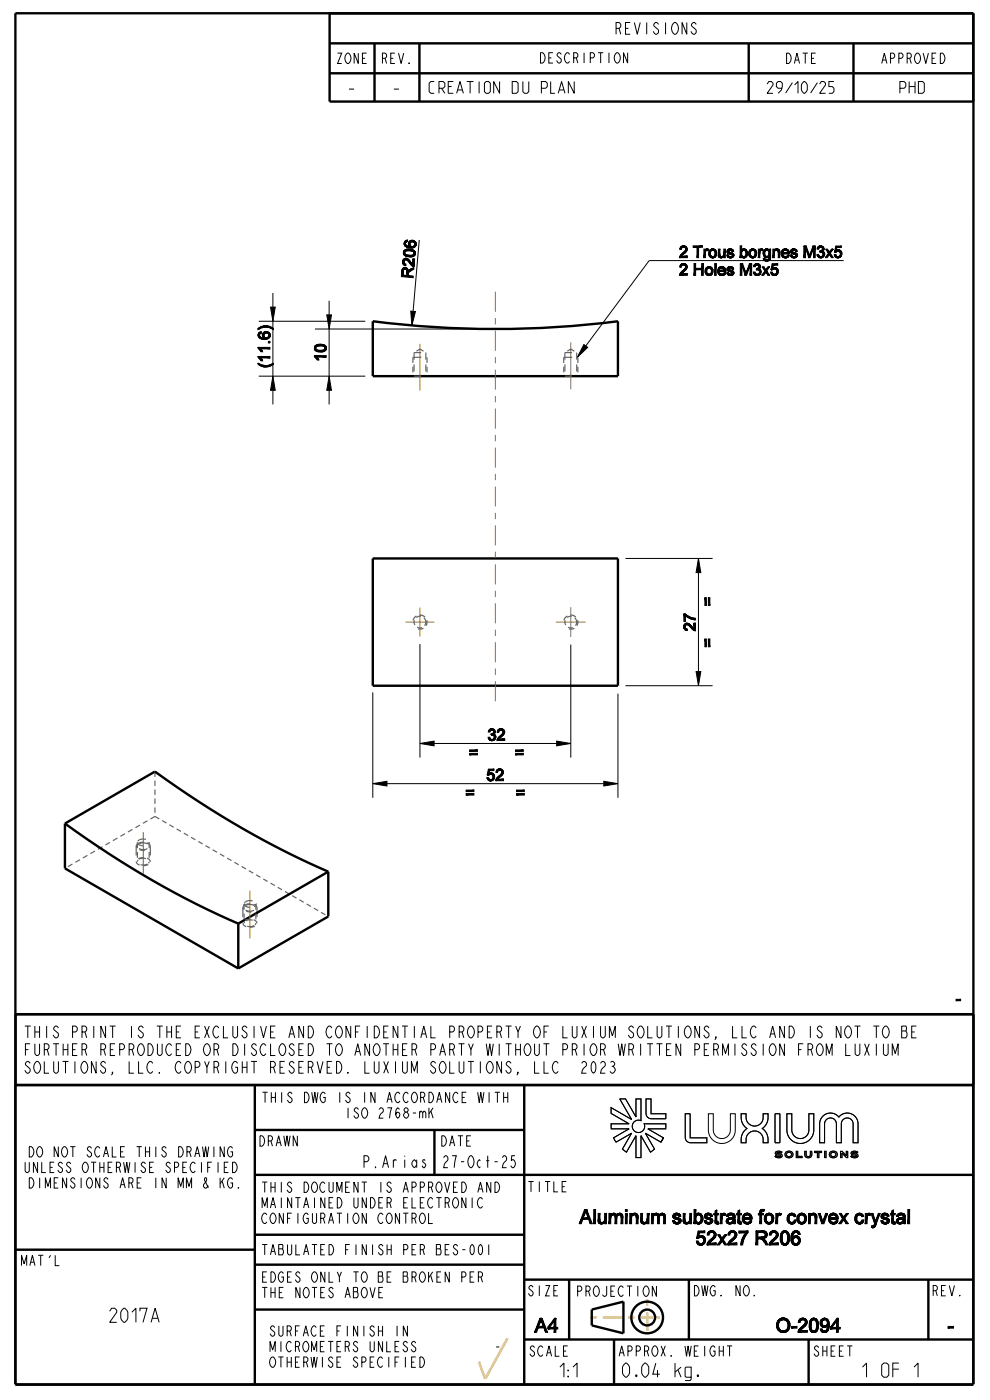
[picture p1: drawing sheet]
<svg xmlns="http://www.w3.org/2000/svg" width="210mm" height="297mm" viewBox="0 0 210 297" stroke-linecap="round" stroke-linejoin="round" font-family="sans-serif">
<path d="M125.2 279.5h15.7M137.3 275.7v7.6" fill="none" stroke="#fc3" stroke-width=".51" stroke-dasharray="1.3 1.3 4 1.3" stroke-linecap="butt"/>
<g fill="none" stroke="#000" stroke-width=".51">
<path d="M69.9 2.8h136.5v18.7h-136.5zM69.9 9.2h136.5M69.9 15.5h136.5M79.4 9.2v12.3M89 9.2v12.3M158.8 9.2v12.3M181 9.2v12.3M79.1 68.2a206 206 0 0 0 52 0v11.6h-52zM79.1 118.5h52v27h-52zM13.8 174.7l19.1-11a193.8 193.8 0 0 0 36.7 21.2M13.8 174.7a193.8 193.8 0 0 0 36.7 21.2M13.8 174.7v9.5l36.7 21.2"/>
<path d="M50.5 195.9v9.5M69.6 184.9l-19.1 11M69.6 184.9v9.5l-19.1 11M3.3 215.2h203.2v15h-203.2zM3.3 230.2h203.2v63.5h-203.2zM54.1 239.7h57.1M54.1 230.2v63.5M92.2 239.7v9.5M111.2 230.2v63.5M54.1 249.2h152.4M3.3 265.1h50.8M54.1 277.8h57.1"/>
<path d="M54.1 268.3h57.1M54.1 261.9h57.1M111.2 271.5h95.3M120.7 271.5v12.7M125.5 277.8l6.7-1.7v6.8l-6.7-1.7zM146.1 271.5v12.7M196.9 271.5v12.7M111.2 284.2h95.3M130.3 284.2v9.5M171.5 284.2v9.5"/>
<circle cx="137.3" cy="279.5" r="3.4"/>
<circle cx="137.3" cy="279.5" r="1.68"/>
</g>
<g fill="none" stroke="#000" stroke-width=".21">
<path d="M88.9 50.9l-1.3 15.1M179 55.3h-41.3l-13.4 18.1M54.9 79.8h22.6M54.9 68.2h22.6M57.4 65.2h1l-.5 3zM57.9 79.8l.5 3h-1zM57.9 62.2v3M57.9 68.2v11.6M66.8 69.8h36.7M69.3 66.8h1l-.5 3zM69.8 79.8l.5 3h-1zM69.8 63.8v3"/>
<path d="M69.8 69.8v10M87.1 66l1 .1-.7 2.9zM123.9 73.1l.8 .6-2.2 2.1zM57.9 82.8v3M69.8 82.8v3M132.7 118.5h18.5M148.2 118.5l.5 3h-1zM89.1 136.6v24.1M121.1 136.7v24M148.2 121.5v21M149.5 126.8l.3 1.6h-.3zM149.5 126.8h.3v1.6z"/>
<path d="M150.3 126.8l.3 1.6h-.3zM150.3 126.8h.3v1.6zM79.1 146.9v22.3M89.1 157.7l3-.5v1zM92.1 157.7h26M109.3 159.1h1.7l-1.7 .3zM109.3 159.4l1.7-.3v.3zM109.3 159.8h1.7l-1.7 .3zM118.1 157.2l3 .5-3 .5zM131.1 147.2v22M132.7 145.5h18.5M147.7 142.5h1l-.5 3z"/>
<path d="M79.1 166.2l3-.5v1zM82.1 166.2h46M109.3 160.1l1.7-.3v.3zM109.6 167.6h1.6l-1.6 .3zM109.6 167.9l1.6-.3v.3zM109.6 168.4h1.6l-1.6 .3zM109.6 168.7l1.6-.3v.3zM128.1 165.7l3 .5-3 .5zM157.4 217.7v2.5h1M160.4 218.1l-.4-.4a1.33 1.33 0 0 0-.9 1.2 1.33 1.33 0 0 0 .9 1.3l.4-.4M118.4 225.6l-.4-.4a1.33 1.33 0 0 0-.9 1.2 1.33 1.33 0 0 0 .9 1.3l.4-.4M127.4 222.7h.6l.4-.4v-.5l-.4-.4h-.6v2.5"/>
<path d="M128 222.7l.4 1.2M131.5 233.1h1.2l2.2 3.9v-3.9h1.1v4.6a1.32 1.32 0 0 0-1.9 1.1 1.32 1.32 0 0 0 1.5 1.5 1.32 1.32 0 0 0 1-1.9h4.6v1.1h-3.8l3.3 1.9-.5 .9-3.3-1.9 1.9 3.4-.8 .6-2-3.5v4.7h-1.1v-4.7l-2 3.5-.9-.6 2-3.4-3.3 1.9-.6-.9 3.3-1.9h-3.7l-.1-1.1h3.8l-3.8-2.2v-1.2l4.4 2.5zM137 233.1h1.1v3.2h3.1v1h-3.1l-.7-.3-.4-.7zM145.4 236.3h1v5.1h3.5v1h-3.4a1.15 1.15 0 0 1-1.1-1.1zM150.3 236.3h1v3.4a1.81 1.81 0 0 0 1.8 1.8 1.81 1.81 0 0 0 1.8-1.8v-3.4h1.1v3.4a2.85 2.85 0 0 1-2.9 2.9 2.85 2.85 0 0 1-2.8-2.9zM157.2 236.3h1.1v.8a1.81 1.81 0 0 0 1.8 1.8 1.81 1.81 0 0 0 1.8-1.8v-.8h1v.8a2.82 2.82 0 0 1-1.2 2.3 2.82 2.82 0 0 1 1.2 2.3v.7h-1v-.7a1.81 1.81 0 0 0-1.8-1.8 1.81 1.81 0 0 0-1.8 1.8v.7h-1.1v-.7a2.83 2.83 0 0 1 1.2-2.3 2.83 2.83 0 0 1-1.2-2.3zM164.4 236.3h1v6.1h-1zM166.9 236.3h1.1v3.4a1.81 1.81 0 0 0 1.8 1.8 1.81 1.81 0 0 0 1.8-1.8v-3.4h1v3.4a2.85 2.85 0 0 1-2.8 2.9 2.85 2.85 0 0 1-2.9-2.9zM174.5 236.8a2.28 2.28 0 0 1 3.4 .2 2.29 2.29 0 0 1 2.6-.7 2.29 2.29 0 0 1 1.5 2.1v4h-1v-4a1.25 1.25 0 0 0-1.3-1.2 1.25 1.25 0 0 0-1.2 1.2v4h-1.1v-4a1.25 1.25 0 0 0-1.2-1.2 1.25 1.25 0 0 0-1.3 1.2v4h-1v-4.3l.2-.7zM189.3 223.9v-2.5l.6 2.1 .6-2.1v2.5M105 250.8a1.1 1.1 0 0 1 1 .6 1.1 1.1 0 0 1-.2 1.2l-.4 .4h-.4zM140.7 241.4l-.5 .9z"/>
<path d="M164.5 244.4l.7-.2 .7 .2-.2 .2-.5-.1-.4 .1 1 .3v.5l-.6 .2-.8-.2 .2-.3 .5 .3 .5-.2-1-.3zM168.9 244.2h.3v1.1h1v.3h-1.3zM170.7 244.2h.3v.9l.5 .3 .4-.3v-.9h.3l-.1 1.2-.6 .2-.6-.2-.2-.3zM172.8 244.2h1.5v.3h-.6v1.1h-.3v-1.1h-.6zM174.9 244.2h.3v1.4h-.3zM178.3 244.2h.3l.9 1v-1h.3v1.4h-.3l-.9-1v1h-.3zM180.6 244.4l.6-.2 .7 .2-.1 .2-.6-.1-.4 .1 1.1 .3v.5l-.6 .2-.8-.2 .2-.3 .5 .3 .5-.2-1.1-.3z"/>
<circle cx="167.3" cy="244.9" r=".8"/>
<circle cx="167.4" cy="244.9" r=".5"/>
<circle cx="176.7" cy="244.9" r=".8"/>
<circle cx="176.8" cy="244.9" r=".5"/>
</g>
<g fill="#000">
<path d="M57.4 65.2h1l-.5 3zM57.9 79.8l.5 3h-1zM69.8 79.8l.5 3h-1zM69.3 66.8h1l-.5 3zM87.1 66l1 .1-.7 2.9zM123.9 73.1l.8 .6-2.2 2.1zM148.2 118.5l.5 3h-1zM149.5 126.8l.3 1.6h-.3zM149.5 126.8h.3v1.6zM150.3 126.8l.3 1.6h-.3zM150.3 126.8h.3v1.6zM89.1 157.7l3-.5v1z"/>
<path d="M109.3 159.4l1.7-.3v.3zM109.3 159.1h1.7l-1.7 .3zM109.3 159.8h1.7l-1.7 .3zM118.1 157.2l3 .5-3 .5zM147.7 142.5h1l-.5 3zM79.1 166.2l3-.5v1zM109.3 160.1l1.7-.3v.3zM109.6 167.9l1.6-.3v.3zM109.6 168.7l1.6-.3v.3zM109.6 167.6h1.6l-1.6 .3zM109.6 168.4h1.6l-1.6 .3zM128.1 165.7l3 .5-3 .5z"/>
<path d="M140.7 241.4l-.5 .9z"/>
</g>
<path d="M206.5 2.8h-203.2v290.7M206.5 2.8v290.8M3.3 215.1h203.2M3.3 293.7h203.2" fill="none" stroke="#000" stroke-width=".5"/>
<path d="M101.6 288.9l1.3 3.6M107.7 283.9l-4.8 8.6" fill="none" stroke="#fc3" stroke-width=".51"/>
<g fill="none" stroke="#636366" stroke-width=".25">
<path d="M87.6 77.8v1.2M87.6 79.8h.1M89.4 75.8h-1.8v1.2M90.6 75.8v1.2M90.6 77.8v1.2M90.6 79.8h.1M119.6 77.8v1.2M119.6 79.8h.1M121.4 75.8h-1.8v1.2M122.6 75.8v1.2M122.6 77.8v1.2M122.6 79.8h.1"/>
<path d="M21.7 179.6l-.9 .6M23.3 178.7l-.9 .6M24.9 177.8l-.9 .5M26.5 176.9l-1 .5M28.1 176l-1 .5M28.9 179.5v2M28.9 179.5l.1 .3M28.9 179.5h.1M28.9 179.4h.1M28.9 179.4v.1M28.9 179.3h.1M29 179.2h.1"/>
<path d="M29 179.2l-.1 .2M29.5 178.8l-.5 .4M29.6 178.8h-.1M29.7 175l-1 .6M29.7 178.9l-.2 .1M29.7 178.9h.1M30.4 178.7l-.8 .1M30.9 178.9h-1.2M30.9 178.9h.1M30.9 178.9h.2M31.1 178.9h.1M31.1 178.9l.2 .1"/>
<path d="M31.2 178.8l.4 .2M31.2 178.8h.1M31.3 179h.1M31.3 174.1l-1 .6M31.6 179v.1M31.6 179.1l.3 .4M31.9 179.5v2M31.9 179.5v.1M32.9 163.7v1.1M32.9 165.6v1.1M32.9 167.5v1.1M32.9 169.4v1.1"/>
<path d="M32.9 171.3v1.1M33.8 173.7l-.9-.5-1 .5M34.4 174.1l.9 .5M35.9 175l.9 .5M37.5 175.9l.9 .5M39 176.7l.9 .6M40.5 177.6l.9 .6M42.1 178.5l.9 .5M43.6 179.4l.9 .5M15.4 183.3l-1 .6M17 182.4l-1 .5M18.5 181.5l-.9 .5"/>
<path d="M20.1 180.5l-.9 .6M28.9 182.8a.91 .91 0 0 0 .7 .7M29.5 180h.1M29.5 180l.2 .1M29.6 183.5h.1M29.6 182.1h.1M29.6 180.3l.5 .1M29.7 180.1h.1M29.7 180.1l.2 .1M29.9 180.2h.1M30.1 180.4h.3M30.1 180.4h.1"/>
<path d="M30.4 180.4h.1M30.4 183.7h.1M30.4 181.9l-1.1 .3M30.7 180.4h-.3M31.2 182.1h.1M31.2 182.1l.4 .2 .3 .5M31.3 180l-.7 .2h-.7M31.3 180h.1M31.5 180.1h.1M31.5 183.4l-1.1 .3M31.5 183.4h.1M31.7 182.4h.1"/>
<path d="M31.9 182.8h.1M45.1 180.3l.9 .5M46.7 181.2l.9 .5M48.2 182l.9 .6M49.7 182.9l.9 .6M51.3 183.8l.9 .5M51.5 192.6v1.9M51.5 192.6l.1 .3M51.5 195.9l.1 .3M51.5 195.8v.1M51.5 192.5v.1M51.5 192.4h.1"/>
<path d="M51.5 192.4v.2M51.6 192.4h-.1M51.6 192.3h.1M51.6 196.2l.1 .1M51.6 196.2h.1M51.8 196.3h.1M51.8 196.3l.4 .3M52 195.2h.1M52.1 193.1l.2 .1M52.1 192.1h.1M52.2 193.3l1.2 .1M52.3 193.2h.1"/>
<path d="M52.3 192h.1M52.8 184.7l.9 .5M53 191.7l-.8 .2-.6 .5M53 191.7h.1M53 195l-1 .2M53 195h.1M53.5 191.9h-.7l-.7 .2M53.5 191.9l.2 .1M53.5 191.9h.1M53.7 192h.1M53.7 192l.2 .1M53.8 191.8v.1"/>
<path d="M53.8 195.1h.1M53.8 191.9h.1M53.8 191.9l.5 .2M53.8 195.1l.6 .4M53.9 193.1l-.9 .2-.7-.1M54.1 193.2h.1M54.1 196.5l-1.1 .2M54.3 192.1l.1 .2M54.3 192.1h.1M54.3 185.6l.9 .5M54.4 195.5h.1M54.4 192.2h.1"/>
<path d="M54.4 192.3l.1 .3M54.4 195.5l.1 .4M54.5 192.6v1.9M54.5 192.6h.1M55.8 186.5l1 .5M57.4 187.3l.9 .6M58.9 188.2l.9 .6M60.4 189.1l1 .5M62 190l.9 .5M63.5 190.9l.9 .5M65 191.8l1 .5M66.6 192.7l.9 .5"/>
<path d="M68.1 193.5l.9 .6"/>
</g>
<path d="M88.3 130.7l-.4 .4-.3 .5M89.1 130.5l.6 .1 .4 .3M89.8 133.3l-.6 .2-.5-.1M90.5 131.6l.1 .6-.2 .5M120.3 130.7l-.4 .4-.3 .5M121.1 130.5l.6 .1 .4 .3M121.8 133.3l-.6 .2-.5-.1M122.5 131.6l.1 .6-.2 .5" fill="none" stroke="#636366" stroke-width=".26"/>
<!-- layer: 02___PRT_ALL_AXES -->
<g fill="none" stroke="#636366" stroke-width=".25">
<path d="M87.8 77.3v1.5M87.8 79.8h1.5M88.3 74.5l.8-.5 .7 .5M89.3 74.8h-1.5v1.5M90.3 74.8v1.5M90.3 77.3v1.5M119.8 79.8h1.5M119.8 77.3v1.5M120.3 74.5l.8-.5 .7 .5M121.3 74.8h-1.5v1.5M122.3 74.8v1.5M122.3 77.3v1.5"/>
<path d="M29.2 178.4v.1M29.4 178.3l-.2 .1M29.4 178.3h.1M29.6 179.3l-.5-.6v1.2M29.6 179.3h.1M29.6 179.3l.3 .1M29.8 178.1l-.4 .2M29.8 178.1h.1M29.9 179.4h.1M29.9 179.4h.4M30.9 178l-1.1 .1M30.9 178h.1"/>
<path d="M30.9 178l.1 .1M31.5 179v.1M31.6 179v-.3v1.2M31.6 179h-.1M29.1 180.7v1.3M29.2 182.5l-.1 .3M29.2 182.5h.1M29.3 182.4l-.1 .1M29.8 182.2l-.3 .1M29.8 182.2h.1M29.8 183.4l.1 .1M29.9 183.5h.1"/>
<path d="M30.9 182.1l-1.1 .1M30.9 182.1h.1M31 183.4l-1.1 .1M31 183.4h.1M31.3 183.3l-.3 .1M31.5 183.1h.1M31.6 183l-.1 .1M31.6 180.7v1.3M31.6 182.8v.2M51.8 191.8h.1M51.8 191.8v1.2M51.8 193.8v1.2"/>
<path d="M51.8 195.9h.1M51.8 191.8l.2 .4 .5 .2M51.8 195.7v.2M51.8 195.7h.1M51.8 191.5h.1M51.9 195.5l-.1 .2M52 191.4l-.2 .1M52 191.4h.1M52.4 196.5h.1M52.5 192.4h.1M52.5 196.5h.1M52.5 192.4l.4 .1"/>
<path d="M53.5 191.1a1.8 1.8 0 0 0-1.5 .3M53.5 191.1h.1M53.5 195.2l-.7-.1-.7 .2M53.5 195.2h.1M53.6 196.5h-1.1M53.6 196.5h.1M53.9 192.3h.1M53.9 196.4l-.3 .1M54.2 192l-.1 .1M54.2 196.1l-.1 .1M54.2 192h.1M54.2 196.1h.1"/>
<path d="M54.3 191.8h.1M54.3 191.8l-.1 .2M54.3 191.8v1.2M54.3 193.8v1.2M54.3 195.9h.1M54.3 195.9l-.1 .2"/>
</g>
<g fill="none" stroke="#963" stroke-width=".21">
<path d="M89.1 73v9.8M105.1 61.9v4.2M105.1 67.5v1.3M105.1 70.2v4.2M105.1 75.7v1.4M105.1 78.4v4.3M121.1 72.6v10M105.1 84v1.3M105.1 86.7v4.2M105.1 92.3v1.3M105.1 94.9v4.3M105.1 100.5v1.4"/>
<path d="M105.1 103.2v4.3M105.1 108.8v1.3M105.1 111.5v4.2M105.1 117.1v1.3M105.1 119.7v4.3M86 132h6.1M89.1 128.9v6.1M105.1 125.3v1.4M105.1 128v4.2M105.1 133.6v1.3M105.1 136.3v4.2M117.9 132h6.3"/>
<path d="M121.1 128.8v6.3M105.1 141.8v1.4M105.1 144.5v4.3M30.4 176.5v8.9M53 188.9v10.2"/>
</g>
<path d="M90.3 132a1.25 1.25 0 0 0-1.7-1.2 1.25 1.25 0 0 0-.4 2.1 1.25 1.25 0 0 0 2.1-.5v-.4M122.3 132a1.25 1.25 0 0 0-1.7-1.2 1.25 1.25 0 0 0-.4 2.1 1.25 1.25 0 0 0 2.1-.5v-.4" fill="none" stroke="#636366" stroke-width=".25" stroke-dasharray="1.1 .7" stroke-linecap="butt"/>
<g font-size="4.2">
<text x="111.1" y="259.6">Aluminum substrate for convex crystal</text>
<text x="146.3" y="264.1">52x27 R206</text>
<text x="113.5" y="282.6">A4</text>
<text x="164" y="282.6">O-2094</text>
<text x="200.4" y="282.6">-</text>
</g>
<g font-size="3.9">
<text x="22.8" y="280.5">2017A</text>
<text x="117.2" y="292.2">1:1</text>
<text x="131.5" y="292.2">0.04 kg.</text>
<text x="182.4" y="292.2">1 OF 1</text>
</g>
<g font-size="3.5">
<text x="87.6" y="59.2" transform="rotate(-85 87.6 59.2)">R206</text>
<text x="144.1" y="54.7">2 Trous borgnes M3x5</text>
<text x="144.1" y="58.4">2 Holes M3x5</text>
<text x="57.3" y="70.1" transform="rotate(-90 57.3 70.1)">)</text>
<text x="69.2" y="76.7" transform="rotate(-90 69.2 76.7)">10</text>
<text x="57.3" y="78.1" transform="rotate(-90 57.3 78.1)">(11.6</text>
<text x="147.5" y="133.9" transform="rotate(-90 147.5 133.9)">27</text>
<text x="151.3" y="137.4" transform="rotate(-90 151.3 137.4)">=</text>
<text x="99.4" y="160.8">=</text>
<text x="103.4" y="157.1">32</text>
<text x="103.1" y="165.6">52</text>
<text x="98.7" y="169.4">=</text>
<text x="202.7" y="213">-</text>
</g>
<g font-size="3.3">
<text x="130.4" y="7.3">REVISIONS</text>
<text x="73.7" y="19.8">-</text>
<text x="83.2" y="19.8">-</text>
<text x="90.6" y="19.8">CREATION DU PLAN</text>
<text x="162.1" y="19.8">29/10/25</text>
<text x="190.8" y="19.8">PHD</text>
<text x="4.9" y="220.2">THIS PRINT IS THE EXCLUSIVE AND CONFIDENTIAL PROPERTY OF LUXIUM SOLUTIONS, LLC</text>
<text x="162.9" y="220.2">AND IS NOT TO BE</text>
<text x="4.9" y="223.9">FURTHER REPRODUCED OR DISCLOSED TO ANOTHER PARTY WITHOUT PRIOR</text>
<text x="4.9" y="227.7">SOLUTIONS, LLC. COPYRIGHT RESERVED. LUXIUM SOLUTIONS, LLC</text>
<text x="122.9" y="227.7">2023</text>
<text x="130.9" y="223.9">WRITTEN PERMISSION FROM LUXIUM</text>
<text x="77.1" y="247.7">P.Arias</text>
<text x="93.9" y="247.7">27-Oct-25</text>
</g>
<g font-size="2.9">
<text x="71.2" y="13.5">ZONE</text>
<text x="80.8" y="13.5">REV.</text>
<text x="114.5" y="13.4">DESCRIPTION</text>
<text x="166.5" y="13.5">DATE</text>
<text x="186.9" y="13.5">APPROVED</text>
<text x="56" y="233.9">THIS DWG IS IN ACCORDANCE WITH</text>
<text x="73.2" y="237.2">ISO 2768-mK</text>
<text x="6.3" y="245.5">DO NOT SCALE THIS DRAWING</text>
<text x="54.7" y="243.1">DRAWN</text>
<text x="93.3" y="243.1">DATE</text>
<text x="5.5" y="248.8">UNLESS OTHERWISE SPECIFIED</text>
<text x="6.3" y="252.1">DIMENSIONS ARE IN MM &amp; KG.</text>
<text x="55.3" y="253">THIS DOCUMENT IS APPROVED AND</text>
<text x="55.3" y="256.3">MAINTAINED UNDER ELECTRONIC</text>
<text x="111.8" y="252.8">TITLE</text>
<text x="55.3" y="259.6">CONFIGURATION CONTROL</text>
<text x="4.2" y="268.5">MAT'L</text>
<text x="55.3" y="266.2">TABULATED FINISH PER BES-001</text>
<text x="55.3" y="272">EDGES ONLY TO BE BROKEN PER</text>
<text x="55.3" y="275.3">THE NOTES ABOVE</text>
<text x="111.8" y="274.9">SIZE</text>
<text x="122.1" y="275">PROJECTION</text>
<text x="146.9" y="274.9">DWG. NO.</text>
<text x="197.5" y="274.9">REV.</text>
<text x="56.9" y="283.5">SURFACE FINISH IN</text>
<text x="56.9" y="286.8">MICROMETERS UNLESS</text>
<text x="104.7" y="286.9">-</text>
<text x="112.1" y="287.7">SCALE</text>
<text x="131" y="287.7">APPROX. WEIGHT</text>
<text x="172.3" y="287.7">SHEET</text>
<text x="56.9" y="290.1">OTHERWISE SPECIFIED</text>
</g>
</svg>
